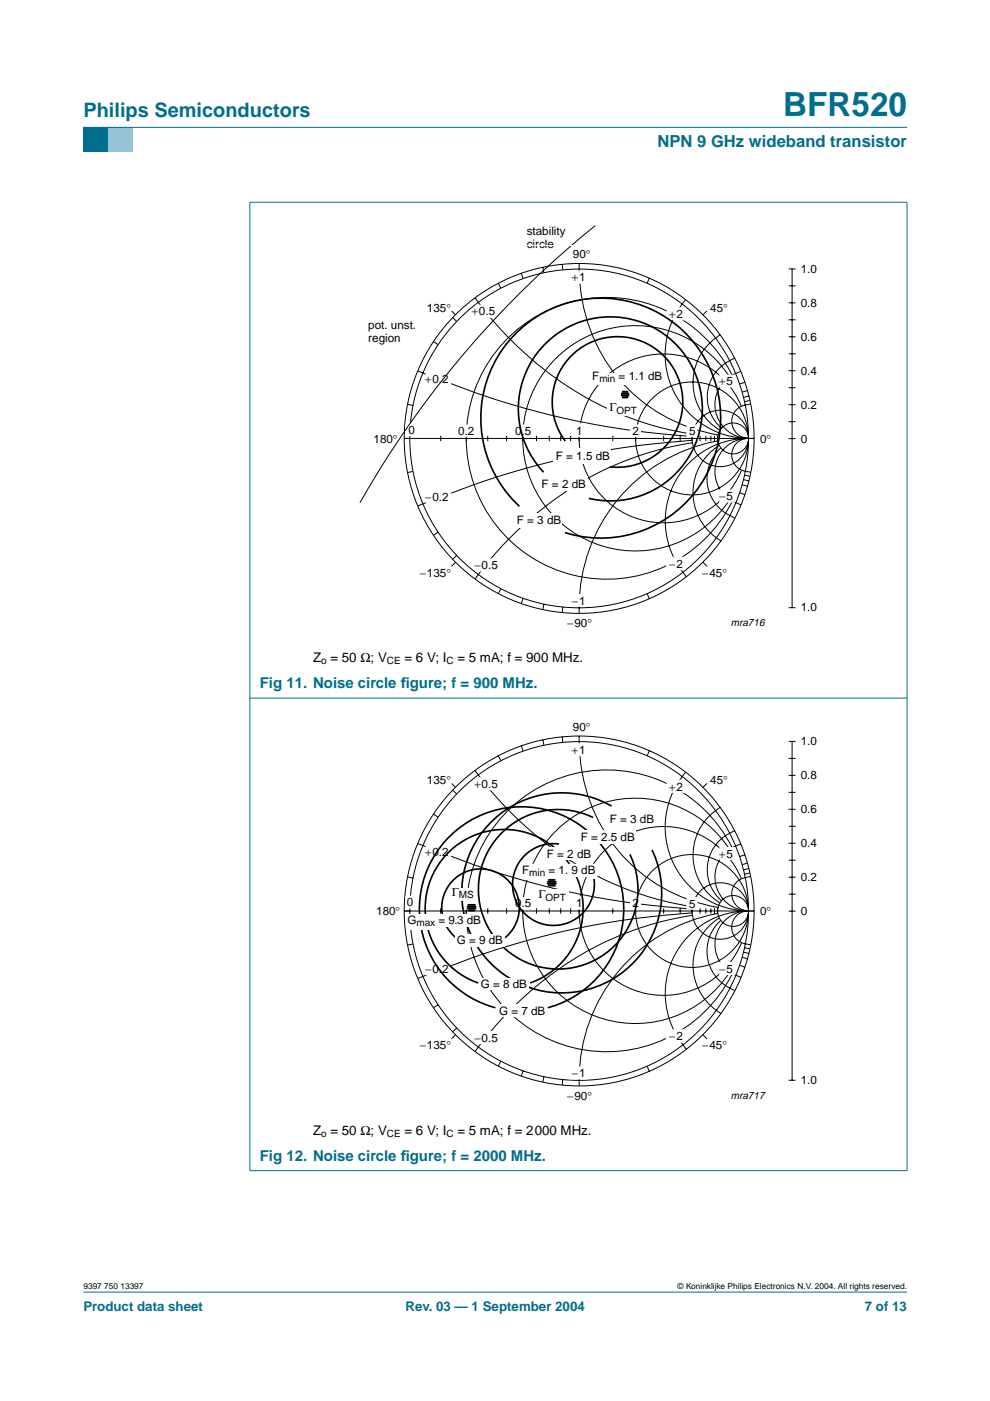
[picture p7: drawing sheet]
<svg xmlns="http://www.w3.org/2000/svg" width="210mm" height="297mm" viewBox="0 0 210 297" stroke-linecap="round" stroke-linejoin="round" font-family="sans-serif">
<path d="M17.7 273.9h174.6z" fill="#006e8c" stroke="#006e8c" stroke-width=".21"/>
<path d="M17.7 27h5.3v5.3h-5.3z" fill-rule="evenodd" fill="#006e8c"/>
<path d="M23 27h5.3v5.3h-5.3z" fill-rule="evenodd" fill="#96c4d6"/>
<g fill="#006e8c" stroke="#006e8c" stroke-width=".21">
<path d="M17.7 27h174.6z"/>
<path d="M53 42.9v205.3z"/>
<path d="M192.3 42.9v205.3z"/>
<path d="M52.9 42.9h139.5z"/>
<path d="M52.9 148h139.5z"/>
<path d="M52.9 248.2h139.5z"/>
</g>
<g fill="none" stroke="#000" stroke-width=".21">
<path d="M110.5 58l.4 1.1M115.1 56.7l.2 1.1M119.2 56l.1 1.2M122.8 55.9a35.3 35.3 0 0 0 23 34.6l4.3 1.3 2.3 .4M137.7 59l-.5 1M167.2 57h1.5M167.9 57v71.8M88.6 78.7l15.6 5.7 7.2 2.2 6.6 1.7 6.4 1.4 7.4 1.2 6.2 .8 8.7 .9M91.9 72.4l1 .7M95.8 65.9l.8 .8M96 67.3l.8 .8M100.7 63.2l.7 .9"/>
<path d="M101.4 64.1l2.4 3 3.5 4 3.4 3.3 3.6 3.1a67.1 67.1 0 0 0 32.4 14.5M105.7 60.1l.5 1M145.4 63.5a17.8 17.8 0 0 0-2.8 19 17.8 17.8 0 0 0 16.1 10.4M149.9 65.9l-.9 .9M152.7 71a11.8 11.8 0 0 0-.1 20.2M154.7 79.9a23.9 23.9 0 0 0-35.7-5 23.9 23.9 0 0 0 .1 36 23.9 23.9 0 0 0 35.6-5M155.2 79.5a29.8 29.8 0 0 0-44.7-10.2 29.8 29.8 0 0 0-1.7 45.8 29.8 29.8 0 0 0 45.3-6.8l1.2-2.1M155.8 75.9a8.7 8.7 0 0 0-2.8 14.9M157.1 78.7a7.2 7.2 0 0 0-5.5 7.8 7.2 7.2 0 0 0 7 6.4M167.2 60.6h1.5M167.2 64.2h1.5M167.2 67.8h1.5"/>
<path d="M167.2 71.4h1.5M167.2 78.6h1.5M167.2 75h1.5M85.7 93h74.2M86.4 85.7l1.1 .3M87.5 100l-1.1 .2M93.4 92.4v1.1M98.9 92.4v1.1M103.4 92.4v1.1M107.4 92.4v1.1M110.8 92.4v1.1M113.8 92.4v1.1"/>
<path d="M116.5 92.4v1.1M118.9 92.4v1.1M121 92.4v1.1M122.8 92.4v1.1M129.9 92.4v1.1M134.8 92.4v1.1M140.7 92.4v1.1M144.2 92.4v1.1M146.7 93.4l-8.7 .8-6.2 .8-7.4 1.2-6.4 1.4-6.6 1.7-7.2 2.2-15.6 5.8M146.7 92.4v1.1M146.7 93.9l-4.3 .8-3.8 .9-4 1.4-3.8 1.4a73.4 73.4 0 0 0-30.1 24.3M148.4 92.4v1.1"/>
<path d="M149.7 92.4v1.1M150.7 92.4v1.1M151.5 92.4v1.1M152.2 92.4l-.1 1.1a35.9 35.9 0 0 0-29.3 36.5M152.5 94.5a11.8 11.8 0 0 0 .3 20.2M152.8 95a8.8 8.8 0 0 0 3 14.8M157.2 86.1a17.9 17.9 0 0 0-27.4-7.3 17.9 17.9 0 0 0 0 28.3 17.9 17.9 0 0 0 27.4-7.4M157.9 81.1l-1.1 .3M158.3 93a17.6 17.6 0 0 0-15.8 10.5 17.6 17.6 0 0 0 3 18.7M158.5 82.8l-1.1 .3M158.5 93a7.1 7.1 0 0 0-6.9 6.4 7.1 7.1 0 0 0 5.5 7.6M158.5 93a3.5 3.5 0 0 0-3.3 3.2 3.5 3.5 0 0 0 2.9 3.7l1.1 .2"/>
<path d="M158.8 84l-1.2 .3M159 84.9l-1.1 .3M159.1 85.6a4 4 0 0 0-3.8 2.7 3.6 3.6 0 0 0 3.3 4.6M167.2 93h1.5M167.2 82.2h1.5M167.2 85.8h1.5M167.2 89.4h1.5M92.9 112.8l-1 .7M96.6 119.2l-.9 .9M96.8 117.8l-.8 .8M149 119.2l.9 .9M156.9 104.5l1 .4"/>
<path d="M157.4 102.8l1.1 .3M157.7 101.7l1.1 .3M157.9 100.8l1.1 .2M106.2 124.8l-.5 1M110.9 126.9l-.4 1.1M115.3 128.1l-.2 1.1M119.3 128.7l-.1 1.2M137.2 125.9l.5 1.1M167.2 128.8h1.5"/>
<circle cx="122.8" cy="93" r="37.1"/>
<circle cx="122.8" cy="93" r="35.9"/>
<circle cx="146.7" cy="93" r="12"/>
<circle cx="152.7" cy="93" r="6"/>
<circle cx="155.4" cy="93" r="3.3"/>
</g>
<g fill="#fff" stroke="#fff" stroke-width=".21">
<path d="M145.7 90.1h2.1v2.5h-2.1z"/>
<path d="M108.8 90.1h4.2v2.5h-4.2z"/>
<path d="M96.7 90.1h4.2v2.5h-4.2z"/>
<path d="M86.1 89.8h1.7v2.5h-1.7z"/>
<path d="M141.4 65.3h3.8v2.5h-3.8z"/>
<path d="M152.6 79.5h3.2v2.6h-3.2z"/>
<path d="M152.6 103.9h3.2v2.5h-3.2z"/>
<path d="M141.3 118.2h3.9v2.6h-3.9z"/>
<path d="M90.3 104h5.2v2.5h-5.2z"/>
<path d="M101 64.7h5v2.6h-5z"/>
<path d="M101 118.5h5v2.6h-5z"/>
<path d="M120.6 57.5h4v2.5h-4z"/>
<path d="M120.6 126h4v2.6h-4z"/>
<path d="M133.7 90.1h2.1v2.5h-2.1z"/>
<path d="M121.4 89.9h2.8v2.7h-2.8z"/>
</g>
<g fill="#fff">
<path d="M109 108.9h10.1v3h-10.1z"/>
<path d="M114.5 101.1h10.1v3h-10.1z"/>
<path d="M117.4 95h12.2v3.3h-12.2z"/>
<path d="M124.7 79.1h16.1v2.4h-16.1z"/>
<path d="M128.3 80.2h2.7v2h-2.7z"/>
<path d="M128.7 85.1h6.7v3.1h-6.7z"/>
</g>
<path d="M119.8 93.5a13.9 13.9 0 0 1 5.9-21.1 13.9 13.9 0 0 1 19 11 13.9 13.9 0 0 1-15.4 15.6M110.1 107.4a25.4 25.4 0 0 1 6.2-41.7 25.4 25.4 0 0 1 36.5 21.1 25.4 25.4 0 0 1-33 26.1M115.3 100.1a19.5 19.5 0 0 1 6-31.2 19.5 19.5 0 0 1 27.6 15.9 19.5 19.5 0 0 1-24 20.9" fill="none" stroke="#000" stroke-width=".35"/>
<path d="M131.7 83.5h1.7M131.7 83.9h1.7M131.9 83.1h1.3M131.9 84.3h1.3" fill="none" stroke="#000" stroke-width=".38"/>
<g fill="#fff" stroke="#fff" stroke-width=".21">
<path d="M90.3 79.1h5.2v2.6h-5.2z"/>
<path d="M145.7 190.3h2.1v2.5h-2.1z"/>
<path d="M108.8 190.3h4.2v2.5h-4.2z"/>
<path d="M96.7 190.3h4.2v2.5h-4.2z"/>
<path d="M90.3 179.3h5.2v2.6h-5.2z"/>
<path d="M86.1 190h1.7v2.5h-1.7z"/>
<path d="M141.4 165.4h3.8v2.6h-3.8z"/>
<path d="M152.6 179.7h3.2v2.6h-3.2z"/>
<path d="M152.6 204.1h3.2v2.5h-3.2z"/>
<path d="M141.3 218.4h3.9v2.6h-3.9z"/>
<path d="M90.3 204.2h5.2v2.5h-5.2z"/>
<path d="M101 164.9h5v2.6h-5z"/>
<path d="M101 218.7h5v2.5h-5z"/>
<path d="M120.6 157.7h4v2.5h-4z"/>
<path d="M120.6 226.2h4v2.5h-4z"/>
<path d="M133.7 190.3h2.1v2.5h-2.1z"/>
<path d="M121.4 190.1h2.8v2.7h-2.8z"/>
</g>
<g fill="none" stroke="#000" stroke-width=".21">
<path d="M126.2 47.8a205.9 205.9 0 0 0-37.1 39l-2.6 3.6a214.4 214.4 0 0 0-10.2 16.2M110.5 158.2l.4 1M115.1 156.9l.2 1.1M119.2 156.2l.1 1.2M122.8 156a35.3 35.3 0 0 0 23 34.7l4.3 1.3 2.3 .4M137.7 159.1l-.5 1.1M167.2 157.2h1.5M167.9 157.2v71.8M88.6 178.8l15.6 5.8 7.2 2.2 6.6 1.7 6.4 1.4 7.4 1.2 6.2 .8 8.7 .8M91.9 172.6l1 .7M95.8 166.1l.8 .8M96 167.5l.8 .8"/>
<path d="M100.7 163.4l.7 .9M101.4 164.3l2.4 3 3.5 3.9 3.4 3.4 3.6 3.1a67.1 67.1 0 0 0 32.4 14.5M105.7 160.3l.5 1M145.4 163.7a17.8 17.8 0 0 0-2.8 19 17.8 17.8 0 0 0 16.1 10.4M149.9 166.1l-.9 .8M152.7 171.2a11.8 11.8 0 0 0-.1 20.2M155.2 179.7a29.8 29.8 0 0 0-44.7-10.2 29.8 29.8 0 0 0-1.7 45.8 29.8 29.8 0 0 0 45.3-6.8l1.2-2.1M155.8 176.1a8.7 8.7 0 0 0-2.8 14.9M157.1 178.9a7.2 7.2 0 0 0-5.5 7.8 7.2 7.2 0 0 0 7 6.4M167.2 160.8h1.5M167.2 164.4h1.5M167.2 168h1.5"/>
<path d="M167.2 171.6h1.5M167.2 178.8h1.5M167.2 175.2h1.5M85.7 193.1h74.2M86.4 185.9l1.1 .2M93.4 192.6v1.1M98.9 192.6v1.1M103.4 192.6v1.1M107.4 192.6v1.1M110.8 192.6v1.1M113.8 192.6v1.1M116.5 192.6v1.1"/>
<path d="M118.9 192.6v1.1M121 192.6v1.1M122.8 192.6v1.1M129.9 192.6v1.1M134.8 192.6v1.1M140.7 192.6v1.1M144.2 192.6v1.1M146.7 193.6l-8.7 .8-6.2 .8-7.4 1.2-6.4 1.4-6.6 1.7-7.2 2.2-15.6 5.7M146.7 192.6v1.1M146.7 194.1l-4.3 .8-3.8 .9-4 1.3-3.8 1.5a73.4 73.4 0 0 0-30.1 24.3M148.4 192.6v1.1M149.7 192.6v1.1"/>
<path d="M150.7 192.6v1.1M151.5 192.6v1.1M152.1 193.7a35.9 35.9 0 0 0-29.3 36.5M152.2 192.6v1.1M152.5 194.7a11.8 11.8 0 0 0 .3 20.2M152.8 195.2a8.8 8.8 0 0 0 3 14.8M154.7 180.1a23.9 23.9 0 0 0-35.7-5 23.9 23.9 0 0 0 .1 36 23.9 23.9 0 0 0 35.6-5M157.2 186.3a17.9 17.9 0 0 0-27.4-7.4 17.9 17.9 0 0 0 0 28.4 17.9 17.9 0 0 0 27.4-7.4M157.9 181.2l-1.1 .4M158.3 193.1a17.6 17.6 0 0 0-15.8 10.6 17.6 17.6 0 0 0 3 18.7M158.5 183l-1.1 .3M158.5 193.1a7.1 7.1 0 0 0-6.9 6.5 7.1 7.1 0 0 0 5.5 7.6"/>
<path d="M158.5 193.1a3.5 3.5 0 0 0-3.3 3.3 3.5 3.5 0 0 0 2.9 3.7l1.1 .2M158.8 184.1l-1.2 .3M159 185.1l-1.1 .3M159.1 185.8a4 4 0 0 0-3.8 2.7 3.6 3.6 0 0 0 3.3 4.6M167.2 182.4h1.5M167.2 186h1.5M167.2 189.6h1.5M167.2 193.2h1.5M87.5 200.2l-1.1 .2M92.9 213l-1 .7M96.6 219.4l-.9 .9M96.8 218l-.8 .8"/>
<path d="M149 219.4l.9 .9M156.9 204.7l1 .4M157.4 203l1.1 .3M157.7 201.9l1.1 .2M157.9 200.9l1.1 .3M106.2 225l-.5 1M110.9 227l-.4 1.1M115.3 228.3l-.2 1.1M119.3 228.9l-.1 1.2M137.2 226.1l.5 1M167.2 229h1.5"/>
<circle cx="122.8" cy="193.2" r="37.1"/>
<circle cx="122.8" cy="193.2" r="35.9"/>
<circle cx="146.7" cy="193.1" r="12"/>
<circle cx="152.7" cy="193.1" r="6"/>
<circle cx="155.4" cy="193.1" r="3.3"/>
</g>
<path d="M55.6 52.1h134.1v81.8h-134.1zM55.6 152.2h134.1v81.9h-134.1z" fill="none" stroke="#fff" stroke-width=".21"/>
<g fill="#fff">
<path d="M96.6 189.8h4.2v2.4h-4.2z"/>
<path d="M111.6 185.4h4v1.2h-4z"/>
<path d="M90.5 195.9h2.9v1.3h-2.9z"/>
</g>
<path d="M118.5 179a8.7 8.7 0 0 0-9.8 8.1 8.7 8.7 0 0 0 9 9.1 8.7 8.7 0 0 0 8.2-9.8M125.8 173.3a16.9 16.9 0 0 0-24.2 12.7 16.9 16.9 0 0 0 19.3 19.3 16.9 16.9 0 0 0 12.7-24.2M129.7 170.9a21.2 21.2 0 0 0-31.4 14.1 21.2 21.2 0 0 0 23.3 25.3 21.2 21.2 0 0 0 16.7-30.1M96.7 198.8a8.2 8.2 0 0 1-.8-12 8.2 8.2 0 0 1 12 0 8.2 8.2 0 0 1-.8 12M101.4 208.4a16.7 16.7 0 0 1-8-25.7 16.7 16.7 0 0 1 27 0 16.7 16.7 0 0 1-8 25.7M105 213.7a21.7 21.7 0 0 1-12.2-33.4 21.7 21.7 0 0 1 35.6 0 21.7 21.7 0 0 1-12.3 33.4" fill="none" stroke="#000" stroke-width=".35"/>
<path d="M99.1 192.3h1.8M99.1 192.7h1.7M99.3 191.8h1.4M99.4 193.1h1.2M116.1 187.4h1.8M116.1 187h1.8M116.3 187.8h1.4M116.4 186.6h1.2" fill="none" stroke="#000" stroke-width=".38"/>
<g fill="#fff">
<path d="M110.5 183.2h16.1v2.7h-16.5z"/>
<path d="M95.3 188.4h5.6v2.5h-5.6z"/>
<path d="M96.5 198h10.4v2.6h-10.4z"/>
<path d="M92.7 193.9h7.7v2.7h-7.7z"/>
<path d="M105.5 212.9h10.3v2.6h-10.3z"/>
<path d="M115.6 179.6h10.1v2.6h-10.1z"/>
<path d="M86.1 193.9h6.3v3.3h-6.3z"/>
<path d="M128.8 172.5h10v2.5h-10z"/>
<path d="M122.7 176h12.1v2.9h-12.1z"/>
<path d="M113.6 188.5h6.9v3h-6.9z"/>
<path d="M101.6 207.3h10.5v2.5h-10.5z"/>
</g>
<text font-size="7.1" fill="#006e8c" x="166" y="24.7">BFR520</text>
<text font-size="4.2" fill="#006e8c" x="17.7" y="24.9">Philips Semiconductors</text>
<text font-size="3.5" fill="#006e8c" x="139.4" y="31.1">NPN 9 GHz wideband transistor</text>
<g font-size="3.2" fill="#006e8c">
<text x="55.1" y="145.9">Fig 11. Noise circle f</text>
<text x="85" y="145.9">igure; f = 900 MHz.</text>
<text x="55.1" y="246.1">Fig 12. Noise circle f</text>
<text x="85" y="246.1">igure; f = 2000 MHz.</text>
</g>
<g font-size="2.8">
<text x="66.4" y="140.4">Z = 50 Ω; V</text>
<text x="85.8" y="140.4">= 6 V; I</text>
<text x="97" y="140.4">= 5 mA; f = 900 MHz.</text>
<text x="66.4" y="240.6">Z = 50 Ω; V</text>
<text x="85.8" y="240.6">= 6 V; I</text>
<text x="97" y="240.6">= 5 mA; f = 2000 MHz.</text>
</g>
<g font-size="2.8" fill="#006e8c">
<text x="17.7" y="278">Product data sheet</text>
<text x="86" y="278">Rev. 03 — 1 September 2004</text>
<text x="183.4" y="278">7 of 13</text>
</g>
<g font-size="2.5">
<text x="111.7" y="49.7">stability</text>
<text x="111.7" y="52.6">circle</text>
<text x="121.3" y="59.7">+1</text>
<text x="121.5" y="54.8">90°</text>
<text x="169.8" y="57.8">1.0</text>
<text x="169.8" y="65">0.8</text>
<text x="78.1" y="69.8">pot. unst.</text>
<text x="90.5" y="66.1">135°</text>
<text x="100" y="66.9">+</text>
<text x="101.6" y="66.9">0.5</text>
<text x="141.9" y="67.4">+2</text>
<text x="150.6" y="66.1">45°</text>
<text x="78.1" y="72.6">region</text>
<text x="169.8" y="72.2">0.6</text>
<text x="90.1" y="81.3">+0.2</text>
<text x="125.6" y="80.6">F</text>
<text x="131.2" y="80.6">= 1.1 dB</text>
<text x="152.5" y="81.7">+5</text>
<text x="169.8" y="79.4">0.4</text>
<text x="129.2" y="87.2">Γ</text>
<text x="169.8" y="86.6">0.2</text>
<text x="79.2" y="93.9">180°</text>
<text x="86.6" y="92">0</text>
<text x="97.2" y="92.2">0.2</text>
<text x="109.2" y="92.2">0.5</text>
<text x="122.2" y="92.2">1</text>
<text x="134.1" y="92.2">2</text>
<text x="146.1" y="92.2">5</text>
<text x="161.2" y="93.8">0°</text>
<text x="169.8" y="93.8">0</text>
<text x="117.9" y="97.6">F = 1.5 dB</text>
<text x="90.1" y="106.1">−0.2</text>
<text x="114.8" y="103.5">F = 2 dB</text>
<text x="152.5" y="106">−5</text>
<text x="109.6" y="111.1">F = 3 dB</text>
<text x="89" y="122.3">−135°</text>
<text x="100.6" y="120.7">−0.5</text>
<text x="141.9" y="120.3">−2</text>
<text x="148.9" y="122.3">−45°</text>
<text x="121.3" y="128.2">−1</text>
<text x="169.8" y="129.6">1.0</text>
<text x="120.3" y="133">−90°</text>
<text x="121.5" y="155">90°</text>
<text x="121.3" y="159.8">+1</text>
<text x="169.8" y="158">1.0</text>
<text x="90.5" y="166.3">135°</text>
<text x="100.6" y="167.1">+0.5</text>
<text x="141.9" y="167.6">+2</text>
<text x="150.6" y="166.3">45°</text>
<text x="169.8" y="165.2">0.8</text>
<text x="169.8" y="172.4">0.6</text>
<text x="123.1" y="178.4">F = 2.5 dB</text>
<text x="129.3" y="174.6">F = 3 dB</text>
<text x="169.8" y="179.6">0.4</text>
<text x="90.1" y="181.5">+0.2</text>
<text x="110.7" y="185.3">F</text>
<text x="116" y="181.8">F = 2 dB</text>
<text x="116.3" y="185.3">= 1. 9 dB</text>
<text x="152.5" y="181.9">+5</text>
<text x="95.8" y="189.9">Γ</text>
<text x="114.2" y="190.5">Γ</text>
<text x="169.8" y="186.8">0.2</text>
<text x="79.8" y="194.1">180°</text>
<text x="86.3" y="192.2">0</text>
<text x="86.4" y="195.9">G</text>
<text x="93" y="195.9">= 9.3 dB</text>
<text x="97.2" y="192.4">0.2</text>
<text x="109.2" y="192.4">0.5</text>
<text x="122.2" y="192.4">1</text>
<text x="134.1" y="192.4">2</text>
<text x="146.1" y="192.4">5</text>
<text x="161.2" y="194">0°</text>
<text x="169.8" y="194">0</text>
<text x="96.8" y="200.2">G = 9 dB</text>
<text x="90.1" y="206.3">−0.2</text>
<text x="101.9" y="209.5">G = 8 dB</text>
<text x="152.5" y="206.2">−5</text>
<text x="105.8" y="215.1">G = 7 dB</text>
<text x="100.6" y="220.9">−0.5</text>
<text x="141.9" y="220.5">−2</text>
<text x="89" y="222.5">−135°</text>
<text x="148.9" y="222.5">−45°</text>
<text x="120.3" y="233.2">−90°</text>
<text x="121.3" y="228.4">−1</text>
<text x="169.8" y="229.8">1.0</text>
</g>
<g font-size="2.2">
<text x="154.9" y="132.8">mra716</text>
<text x="154.9" y="233">mra717</text>
</g>
<g font-size="2.1">
<text x="127.1" y="81.1">min</text>
<text x="130.7" y="87.7">OPT</text>
<text x="68.1" y="140.9">o</text>
<text x="82" y="140.9">CE</text>
<text x="94.7" y="140.9">C</text>
<text x="112.2" y="185.8">min</text>
<text x="97.3" y="190.4">MS</text>
<text x="115.7" y="191">OPT</text>
<text x="88.3" y="196.4">max</text>
<text x="68.1" y="241.1">o</text>
<text x="82" y="241.1">CE</text>
<text x="94.7" y="241.1">C</text>
</g>
<g font-size="1.8">
<text x="17.7" y="273.4">9397 750 13397</text>
<text x="143.7" y="273.4">© Koninklijke Philips Electronics N.V. 2004. All rights reserved.</text>
</g>
</svg>
